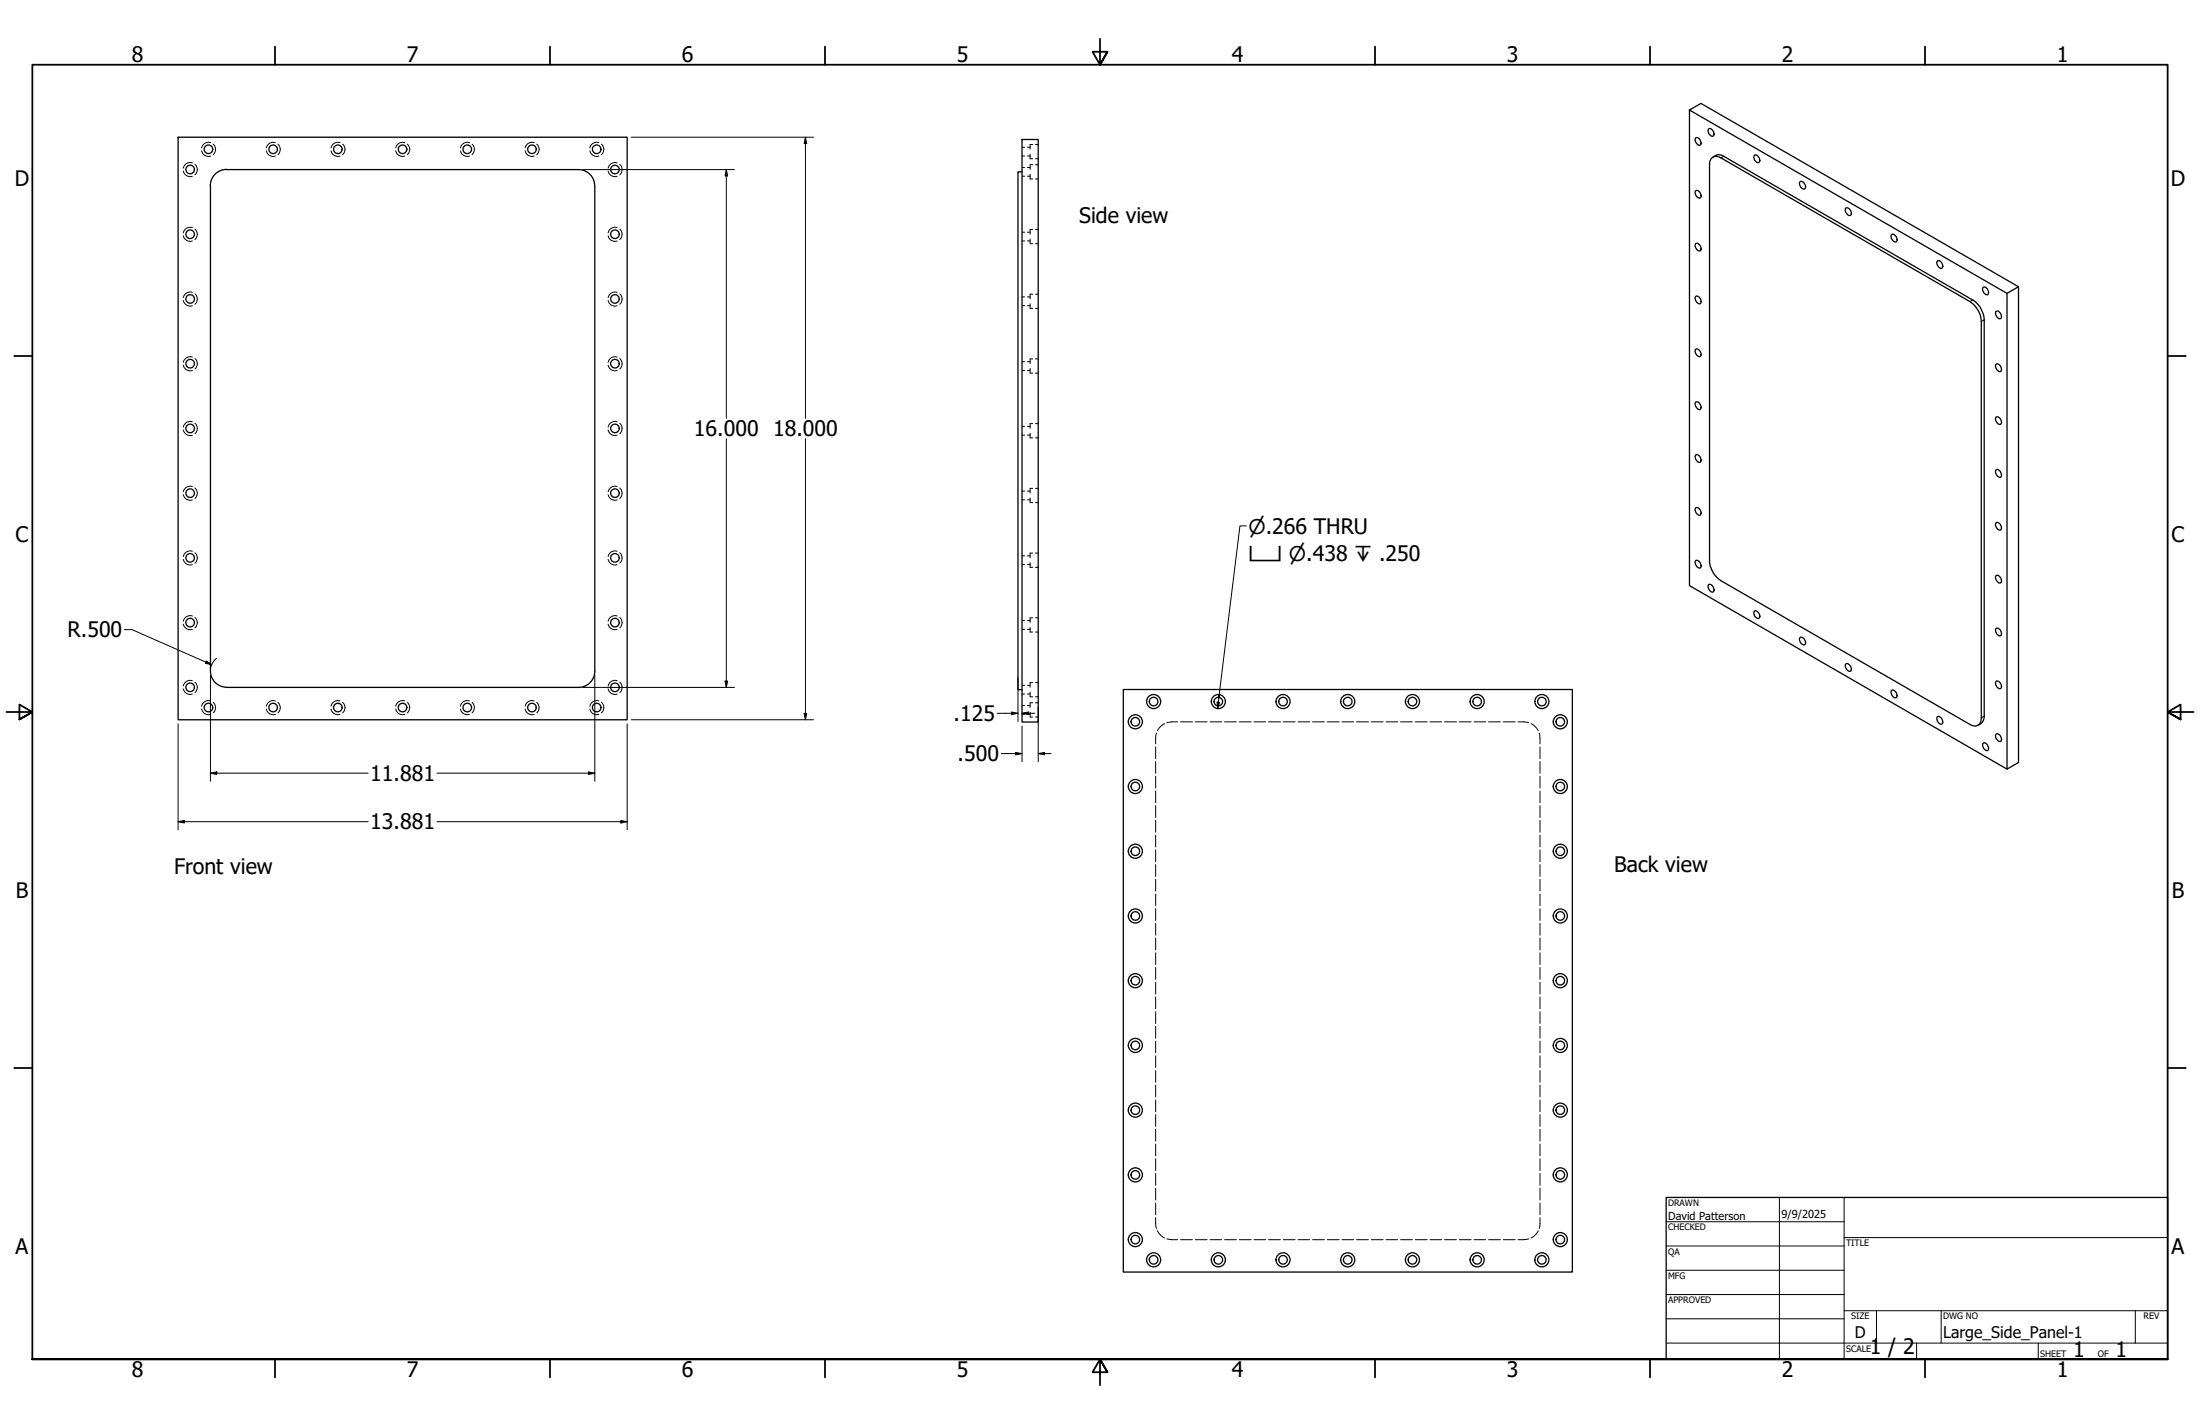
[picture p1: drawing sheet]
<svg xmlns="http://www.w3.org/2000/svg" width="864mm" height="559mm" viewBox="0 0 864 559" stroke-linecap="round" stroke-linejoin="round" font-family="sans-serif">
<!-- layer: Visible (ANSI) -->
<g fill="none" stroke="#000" stroke-width=".51">
<path d="M69.9 53.8h176.3v228.6h-176.3zM401.2 54.7h6.3v228.6h-6.3zM663.2 43.2l124.6 71.9v186.7l-124.6-72zM663.2 43.2l4.5-2.6 124.7 71.9M665.5 54.2a1.73 1.73 0 0 1 1.9 .5 1.73 1.73 0 0 1 .3 1.9l-.2 .3a1.96 1.96 0 0 1-2-2.7zM670.6 50.7a1.77 1.77 0 0 1 1.8 .5 1.77 1.77 0 0 1 .4 1.8l-.2 .3a1.96 1.96 0 0 1-2-2.6zM82.6 72.9v190.5a6.3 6.3 0 0 0 6.3 6.3M88.9 66.5a6.4 6.4 0 0 0-6.4 6.4M89 66.5h138.1M227.1 66.5a6.4 6.4 0 0 1 6.4 6.4v190.5a6.4 6.4 0 0 1-6.4 6.3M401.2 67.4h-1.6v203.2h1.6M665.5 75a1.44 1.44 0 0 1 1.6 0 1.44 1.44 0 0 1 .6 1.5l-.2 1.1a1.88 1.88 0 0 1-2-2.6z"/>
<path d="M671.7 62.3a2.68 2.68 0 0 1 3.9-.3l97.7 56.4a10.1 10.1 0 0 1 4.4 7.8v155.5a2.71 2.71 0 0 1-1.2 2.9 2.71 2.71 0 0 1-3.2-.3l-97.7-56.4a9.9 9.9 0 0 1-4.5-7.8v-155.5l.2-1.7zM672.4 61.7a3.3 3.3 0 0 1 4.3-.4l97.7 56.4a9.6 9.6 0 0 1 4.5 7.8l-.1 156.3a3.3 3.3 0 0 1-2.3 2.8M688.8 60.8a2.03 2.03 0 0 1 1.8 2.9 1.86 1.86 0 0 1-1.8-.9 1.86 1.86 0 0 1 0-2zM706.5 71.4l.3-.2a2.03 2.03 0 0 1 1.7 2.8 1.89 1.89 0 0 1-2-2.6zM665.5 95.7a1.77 1.77 0 0 1 1.9 .5 1.77 1.77 0 0 1 .3 1.8l-.2 .4a1.9 1.9 0 0 1-2-2.7zM724.5 81.8a1.77 1.77 0 0 1 1.8 .4 1.77 1.77 0 0 1 .4 1.9 1.09 1.09 0 0 1-1.2 .4 1.09 1.09 0 0 1-.8-.9l-.4-1zM742.4 92.1a1.77 1.77 0 0 1 1.9 .5 1.77 1.77 0 0 1 .3 1.9l-.1 .3a1.91 1.91 0 0 1-2.1-2.7zM665.5 116.5a1.44 1.44 0 0 1 1.6 0 1.44 1.44 0 0 1 .6 1.4l-.2 1.2a1.96 1.96 0 0 1-2-2.6zM760.4 102.6a1.44 1.44 0 0 1 1.6 0 1.44 1.44 0 0 1 .6 1.4l-.2 1.2a1.88 1.88 0 0 1-2-2.6zM778.6 112.6a1.9 1.9 0 0 1 1.5 3.1 2.06 2.06 0 0 1-1.5-3.1zM787.8 115.1l4.6-2.6v186.7l-4.6 2.6M665.5 137.2a1.79 1.79 0 0 1 1.9 .5 1.79 1.79 0 0 1 .3 1.9 1.09 1.09 0 0 1-1.1 .3 1.09 1.09 0 0 1-.8-.9l-.4-1z"/>
<path d="M783.5 122.3a1.77 1.77 0 0 1 1.8 .5 1.77 1.77 0 0 1 .3 1.9l-.2 .3a1.96 1.96 0 0 1-1.9-2.7zM665.5 157.9a1.73 1.73 0 0 1 1.9 .5 1.73 1.73 0 0 1 .3 1.9l-.2 .3a1.96 1.96 0 0 1-2-2.7zM783.7 142.8a1.9 1.9 0 0 1 1.5 3.1 2.06 2.06 0 0 1-1.5-3.1zM665.5 178.7a1.44 1.44 0 0 1 1.6 0 1.44 1.44 0 0 1 .6 1.4l-.2 1.2a1.88 1.88 0 0 1-2-2.6zM783.5 163.8a1.77 1.77 0 0 1 1.8 .5 1.77 1.77 0 0 1 .3 1.8l-.2 .3a1.9 1.9 0 0 1-1.9-2.6zM665.5 199.4a1.77 1.77 0 0 1 1.9 .5 1.77 1.77 0 0 1 .3 1.8l-.2 .4a1.9 1.9 0 0 1-2-2.7zM783.5 184.5a1.44 1.44 0 0 1 1.5 .1 1.44 1.44 0 0 1 .6 1.4l-.2 1.2a1.96 1.96 0 0 1-1.9-2.7zM783.5 205.2a1.79 1.79 0 0 1 1.8 .6 1.79 1.79 0 0 1 .3 1.8 1.09 1.09 0 0 1-1.1 .4 1.09 1.09 0 0 1-.8-.9l-.4-1zM665.5 220.2a1.44 1.44 0 0 1 1.6 0 1.44 1.44 0 0 1 .6 1.4l-.2 1.2a1.96 1.96 0 0 1-2-2.6zM670.9 229.3a1.9 1.9 0 0 1 1.4 3 2.06 2.06 0 0 1-1.4-3zM688.8 239.7a2.03 2.03 0 0 1 1.8 2.9 1.86 1.86 0 0 1-1.8-.9 1.86 1.86 0 0 1 0-2zM783.5 226a1.77 1.77 0 0 1 1.8 .5 1.77 1.77 0 0 1 .3 1.8l-.2 .4a1.96 1.96 0 0 1-1.9-2.7z"/>
<path d="M706.5 250.3l.3-.2a2.03 2.03 0 0 1 1.7 2.8 1.89 1.89 0 0 1-2-2.6zM783.5 246.8a1.44 1.44 0 0 1 1.5 0 1.44 1.44 0 0 1 .6 1.4l-.2 1.2a1.88 1.88 0 0 1-1.9-2.6zM89 269.7h138.1M440.9 270.6h176.3v228.6h-176.3zM724.7 260.4a2.05 2.05 0 0 1 1.8 2.9 1.91 1.91 0 0 1-1.8-.9 1.91 1.91 0 0 1 0-2zM742.4 271a1.77 1.77 0 0 1 1.9 .5 1.77 1.77 0 0 1 .3 1.9l-.1 .3a1.91 1.91 0 0 1-2.1-2.7zM783.5 267.5a1.77 1.77 0 0 1 1.8 .5 1.77 1.77 0 0 1 .3 1.8l-.2 .3a1.9 1.9 0 0 1-1.9-2.6zM760.4 281.4a1.79 1.79 0 0 1 1.9 .5 1.79 1.79 0 0 1 .3 1.9 1.09 1.09 0 0 1-1.2 .3 1.09 1.09 0 0 1-.7-.9l-.4-1zM778.4 291.8a1.44 1.44 0 0 1 1.5 0 1.44 1.44 0 0 1 .6 1.4l-.1 1.2a1.96 1.96 0 0 1-2-2.6zM783.7 288a1.9 1.9 0 0 1 1.5 3 2.06 2.06 0 0 1-1.5-3z"/>
<circle cx="81.8" cy="58.6" r="1.68"/>
<circle cx="107.2" cy="58.6" r="1.68"/>
<circle cx="132.6" cy="58.6" r="1.68"/>
<circle cx="158" cy="58.6" r="1.68"/>
<circle cx="183.4" cy="58.6" r="1.68"/>
<circle cx="208.8" cy="58.6" r="1.68"/>
<circle cx="234.2" cy="58.6" r="1.68"/>
<circle cx="74.6" cy="66.5" r="1.68"/>
<circle cx="241.4" cy="66.5" r="1.68"/>
<circle cx="74.6" cy="91.9" r="1.68"/>
<circle cx="241.4" cy="91.9" r="1.68"/>
<circle cx="74.6" cy="117.3" r="1.68"/>
<circle cx="241.4" cy="117.3" r="1.68"/>
<circle cx="74.6" cy="142.7" r="1.68"/>
<circle cx="241.4" cy="142.7" r="1.68"/>
<circle cx="74.6" cy="168.1" r="1.68"/>
<circle cx="241.4" cy="168.1" r="1.68"/>
<circle cx="74.6" cy="193.5" r="1.68"/>
<circle cx="241.4" cy="193.5" r="1.68"/>
<circle cx="74.6" cy="218.9" r="1.68"/>
<circle cx="241.4" cy="218.9" r="1.68"/>
<circle cx="74.6" cy="244.3" r="1.68"/>
<circle cx="241.4" cy="244.3" r="1.68"/>
<circle cx="74.6" cy="269.7" r="1.68"/>
<circle cx="81.8" cy="277.7" r="1.68"/>
<circle cx="107.2" cy="277.7" r="1.68"/>
<circle cx="132.6" cy="277.7" r="1.68"/>
<circle cx="158" cy="277.7" r="1.68"/>
<circle cx="183.4" cy="277.7" r="1.68"/>
<circle cx="208.8" cy="277.7" r="1.68"/>
<circle cx="234.2" cy="277.7" r="1.68"/>
<circle cx="241.4" cy="269.7" r="1.68"/>
<circle cx="452.9" cy="275.3" r="1.68"/>
<circle cx="452.9" cy="275.3" r="2.76"/>
<circle cx="478.3" cy="275.3" r="1.68"/>
<circle cx="478.3" cy="275.3" r="2.76"/>
<circle cx="503.7" cy="275.3" r="1.68"/>
<circle cx="503.7" cy="275.3" r="2.76"/>
<circle cx="529.1" cy="275.3" r="1.68"/>
<circle cx="529.1" cy="275.3" r="2.76"/>
<circle cx="554.5" cy="275.3" r="1.68"/>
<circle cx="554.5" cy="275.3" r="2.76"/>
<circle cx="579.9" cy="275.3" r="1.68"/>
<circle cx="579.9" cy="275.3" r="2.76"/>
<circle cx="605.3" cy="275.3" r="1.68"/>
<circle cx="605.3" cy="275.3" r="2.76"/>
<circle cx="445.7" cy="283.2" r="1.68"/>
<circle cx="445.7" cy="283.2" r="2.76"/>
<circle cx="612.5" cy="283.2" r="1.68"/>
<circle cx="612.5" cy="283.2" r="2.76"/>
<circle cx="445.7" cy="308.6" r="1.68"/>
<circle cx="445.7" cy="308.6" r="2.76"/>
<circle cx="612.5" cy="308.6" r="1.68"/>
<circle cx="612.5" cy="308.6" r="2.76"/>
<circle cx="445.7" cy="334" r="1.68"/>
<circle cx="445.7" cy="334" r="2.76"/>
<circle cx="612.5" cy="334" r="1.68"/>
<circle cx="612.5" cy="334" r="2.76"/>
<circle cx="445.7" cy="359.4" r="1.68"/>
<circle cx="445.7" cy="359.4" r="2.76"/>
<circle cx="612.5" cy="359.4" r="1.68"/>
<circle cx="612.5" cy="359.4" r="2.76"/>
<circle cx="445.7" cy="384.8" r="1.68"/>
<circle cx="445.7" cy="384.8" r="2.76"/>
<circle cx="612.5" cy="384.8" r="1.68"/>
<circle cx="612.5" cy="384.8" r="2.76"/>
<circle cx="445.7" cy="410.2" r="1.68"/>
<circle cx="445.7" cy="410.2" r="2.76"/>
<circle cx="612.5" cy="410.2" r="1.68"/>
<circle cx="612.5" cy="410.2" r="2.76"/>
<circle cx="445.7" cy="435.6" r="1.68"/>
<circle cx="445.7" cy="435.6" r="2.76"/>
<circle cx="612.5" cy="435.6" r="1.68"/>
<circle cx="612.5" cy="435.6" r="2.76"/>
<circle cx="445.7" cy="461" r="1.68"/>
<circle cx="445.7" cy="461" r="2.76"/>
<circle cx="612.5" cy="461" r="1.68"/>
<circle cx="612.5" cy="461" r="2.76"/>
<circle cx="445.7" cy="486.4" r="1.68"/>
<circle cx="445.7" cy="486.4" r="2.76"/>
<circle cx="452.9" cy="494.4" r="1.68"/>
<circle cx="452.9" cy="494.4" r="2.76"/>
<circle cx="478.3" cy="494.4" r="1.68"/>
<circle cx="478.3" cy="494.4" r="2.76"/>
<circle cx="503.7" cy="494.4" r="1.68"/>
<circle cx="503.7" cy="494.4" r="2.76"/>
<circle cx="529.1" cy="494.4" r="1.68"/>
<circle cx="529.1" cy="494.4" r="2.76"/>
<circle cx="554.5" cy="494.4" r="1.68"/>
<circle cx="554.5" cy="494.4" r="2.76"/>
<circle cx="579.9" cy="494.4" r="1.68"/>
<circle cx="579.9" cy="494.4" r="2.76"/>
<circle cx="605.3" cy="494.4" r="1.68"/>
<circle cx="605.3" cy="494.4" r="2.76"/>
<circle cx="612.5" cy="486.4" r="1.68"/>
<circle cx="612.5" cy="486.4" r="2.76"/>
</g>
<!-- layer: Visible Narrow (ANSI) -->
<path d="M676.7 61.3l-1.1 .7M774.4 117.7l-1.1 .7M778.9 125.5l-1.2 .7M778.9 281.1l-1.2 .6" fill="none" stroke="#000" stroke-width=".39"/>
<!-- layer: Hidden (ANSI) -->
<g fill="none" stroke="#000" stroke-width=".39">
<path d="M79.1 59.2a2.71 2.71 0 0 0 3.6 2M82.7 56a2.71 2.71 0 0 0-3.6 2M83.7 56.6a2.64 2.64 0 0 1 0 4M104.5 59.2a2.71 2.71 0 0 0 3.6 2M108.1 56a2.71 2.71 0 0 0-3.6 2M109.1 56.6a2.64 2.64 0 0 1 0 4M129.9 59.2a2.71 2.71 0 0 0 3.6 2M133.5 56a2.71 2.71 0 0 0-3.6 2M134.5 56.6a2.64 2.64 0 0 1 0 4M155.3 59.2a2.71 2.71 0 0 0 3.6 2M158.9 56a2.71 2.71 0 0 0-3.6 2M159.9 56.6a2.64 2.64 0 0 1 0 4"/>
<path d="M180.7 59.2a2.71 2.71 0 0 0 3.6 2M184.3 56a2.71 2.71 0 0 0-3.6 2M185.3 56.6a2.64 2.64 0 0 1 0 4M206.1 59.2a2.71 2.71 0 0 0 3.6 2M209.7 56a2.71 2.71 0 0 0-3.6 2M210.7 56.6a2.64 2.64 0 0 1 0 4M231.5 59.2a2.71 2.71 0 0 0 3.6 2M235.1 56a2.71 2.71 0 0 0-3.6 2M236.1 56.6a2.64 2.64 0 0 1 0 4M401.2 57.8h1M403.3 57.8h1.1M405.4 56.7h-1v1.8"/>
<path d="M406.5 56.7h1M71.9 67.1a2.71 2.71 0 0 0 3.6 2.1M75.5 63.9a2.71 2.71 0 0 0-3.6 2.1M76.5 64.5a2.64 2.64 0 0 1 0 4.1M238.7 67.1a2.71 2.71 0 0 0 3.6 2.1M242.3 63.9a2.71 2.71 0 0 0-3.6 2.1M243.3 64.5a2.64 2.64 0 0 1 0 4.1M401.2 65.7h1M401.2 69.2h1M401.2 61.2h1M403.3 65.7h1.1M403.3 69.2h1.1"/>
<path d="M403.3 61.2h1.1M404.4 60.5v1.8h1M404.4 68.4v1.8h1M405.4 64.6h-1v1.9M406.5 64.6h1M406.5 70.2h1M406.5 62.3h1M71.9 92.5a2.71 2.71 0 0 0 3.6 2.1M75.5 89.3a2.71 2.71 0 0 0-3.6 2.1M76.5 89.9a2.64 2.64 0 0 1 0 4.1M238.7 92.5a2.71 2.71 0 0 0 3.6 2.1M242.3 89.3a2.71 2.71 0 0 0-3.6 2.1"/>
<path d="M243.3 89.9a2.64 2.64 0 0 1 0 4.1M401.2 91.1h1M401.2 94.6h1M403.3 91.1h1.1M403.3 94.6h1.1M404.4 93.8v1.8h1M405.4 90h-1v1.9M406.5 90h1M406.5 95.6h1M71.9 117.9a2.71 2.71 0 0 0 3.6 2.1M75.5 114.7a2.71 2.71 0 0 0-3.6 2.1M76.5 115.3a2.64 2.64 0 0 1 0 4.1"/>
<path d="M238.7 117.9a2.71 2.71 0 0 0 3.6 2.1M242.3 114.7a2.71 2.71 0 0 0-3.6 2.1M243.3 115.3a2.64 2.64 0 0 1 0 4.1M401.2 116.5h1M401.2 120h1M403.3 116.5h1.1M403.3 120h1.1M404.4 119.2v1.8h1M405.4 115.4h-1v1.9M406.5 115.4h1M406.5 121h1M71.9 143.3a2.71 2.71 0 0 0 3.6 2.1"/>
<path d="M75.5 140.1a2.71 2.71 0 0 0-3.6 2.1M76.5 140.7a2.64 2.64 0 0 1 0 4.1M238.7 143.3a2.71 2.71 0 0 0 3.6 2.1M242.3 140.1a2.71 2.71 0 0 0-3.6 2.1M243.3 140.7a2.64 2.64 0 0 1 0 4.1M401.2 141.9h1M401.2 145.4h1M403.3 141.9h1.1M403.3 145.4h1.1M404.4 144.6v1.8h1M405.4 140.8h-1v1.9M406.5 140.8h1"/>
<path d="M406.5 146.4h1M71.9 168.7a2.71 2.71 0 0 0 3.6 2.1M75.5 165.5a2.71 2.71 0 0 0-3.6 2.1M76.5 166.1a2.64 2.64 0 0 1 0 4.1M238.7 168.7a2.71 2.71 0 0 0 3.6 2.1M242.3 165.5a2.71 2.71 0 0 0-3.6 2.1M243.3 166.1a2.64 2.64 0 0 1 0 4.1M401.2 167.3h1M401.2 170.8h1M403.3 167.3h1.1M403.3 170.8h1.1M404.4 170v1.8h1"/>
<path d="M405.4 166.2h-1v1.9M406.5 166.2h1M406.5 171.8h1M71.9 194.1a2.71 2.71 0 0 0 3.6 2.1M75.5 190.9a2.71 2.71 0 0 0-3.6 2.1M76.5 191.5a2.64 2.64 0 0 1 0 4.1M238.7 194.1a2.71 2.71 0 0 0 3.6 2.1M242.3 190.9a2.71 2.71 0 0 0-3.6 2.1M243.3 191.5a2.64 2.64 0 0 1 0 4.1M401.2 192.7h1M401.2 196.2h1M403.3 192.7h1.1"/>
<path d="M403.3 196.2h1.1M404.4 195.4v1.8h1M405.4 191.6h-1v1.9M406.5 191.6h1M406.5 197.2h1M71.9 219.5a2.71 2.71 0 0 0 3.6 2.1M75.5 216.3a2.71 2.71 0 0 0-3.6 2.1M76.5 216.9a2.64 2.64 0 0 1 0 4.1M238.7 219.5a2.71 2.71 0 0 0 3.6 2.1M242.3 216.3a2.71 2.71 0 0 0-3.6 2.1M243.3 216.9a2.64 2.64 0 0 1 0 4.1M401.2 218.1h1"/>
<path d="M403.3 218.1h1.1M405.4 217h-1v1.9M406.5 217h1M401.2 221.6h1M403.3 221.6h1.1M404.4 220.8v1.8h1M406.5 222.6h1M71.9 244.9a2.71 2.71 0 0 0 3.6 2.1M75.5 241.7a2.71 2.71 0 0 0-3.6 2.1M76.5 242.3a2.64 2.64 0 0 1 0 4.1M238.7 244.9a2.71 2.71 0 0 0 3.6 2.1M242.3 241.7a2.71 2.71 0 0 0-3.6 2.1"/>
<path d="M243.3 242.3a2.64 2.64 0 0 1 0 4.1M401.2 243.5h1M401.2 247h1M403.3 243.5h1.1M403.3 247h1.1M404.4 246.2v1.8h1M405.4 242.4h-1v1.9M406.5 242.4h1M406.5 248h1M71.9 270.3a2.71 2.71 0 0 0 3.6 2.1M75.5 267.1a2.71 2.71 0 0 0-3.6 2.1M76.5 267.7a2.64 2.64 0 0 1 0 4.1"/>
<path d="M79.1 278.3a2.71 2.71 0 0 0 3.6 2M82.7 275.1a2.71 2.71 0 0 0-3.6 2M83.7 275.7a2.64 2.64 0 0 1 0 4M104.5 278.3a2.71 2.71 0 0 0 3.6 2M108.1 275.1a2.71 2.71 0 0 0-3.6 2M109.1 275.7a2.64 2.64 0 0 1 0 4M129.9 278.3a2.71 2.71 0 0 0 3.6 2M133.5 275.1a2.71 2.71 0 0 0-3.6 2M134.5 275.7a2.64 2.64 0 0 1 0 4M155.3 278.3a2.71 2.71 0 0 0 3.6 2M158.9 275.1a2.71 2.71 0 0 0-3.6 2M159.9 275.7a2.64 2.64 0 0 1 0 4"/>
<path d="M180.7 278.3a2.71 2.71 0 0 0 3.6 2M184.3 275.1a2.71 2.71 0 0 0-3.6 2M185.3 275.7a2.64 2.64 0 0 1 0 4M206.1 278.3a2.71 2.71 0 0 0 3.6 2M209.7 275.1a2.71 2.71 0 0 0-3.6 2M210.7 275.7a2.64 2.64 0 0 1 0 4M231.5 278.3a2.71 2.71 0 0 0 3.6 2M235.1 275.1a2.71 2.71 0 0 0-3.6 2M236.1 275.7a2.64 2.64 0 0 1 0 4M238.7 270.3a2.71 2.71 0 0 0 3.6 2.1M242.3 267.1a2.71 2.71 0 0 0-3.6 2.1M243.3 267.7a2.64 2.64 0 0 1 0 4.1"/>
<path d="M401.2 268.9h1M401.2 272.4h1M401.2 276.9h1M403.3 268.9h1.1M403.3 272.4h1.1M403.3 276.9h1.1M404.4 271.6v1.8h1M404.4 279.5v1.9h1M405.4 267.8h-1v1.9M405.4 275.8h-1v1.8M406.5 267.8h1M406.5 273.4h1"/>
<path d="M406.5 275.8h1M401.2 280.3h1M403.3 280.3h1.1M406.5 281.4h1M453.6 293.1v4.6M453.6 298.8v4.7M454 287.7l-.4 4.2M457.1 284l-1.2 .7-1.6 2.1M462.3 283.3l-4.3 .3M463.4 283.3h4.7M469.2 283.3h4.6M475 283.3h4.6"/>
<path d="M480.7 283.3h4.6M486.5 283.3h4.6M492.3 283.3h4.5M498 283.3h4.6M503.7 283.3h4.7M509.5 283.3h4.6M515.2 283.3h4.7M521 283.3h4.7M526.8 283.3h4.6M532.5 283.3h4.6M538.3 283.3h4.6M544.1 283.3h4.5"/>
<path d="M549.8 283.3h4.6M555.6 283.3h4.6M561.3 283.3h4.6M567.1 283.3h4.6M572.8 283.3h4.7M578.6 283.3h4.6M584.3 283.3h4.7M590.1 283.3h4.6M595.9 283.3l4.2 .3M601 284l1.2 .7 1.6 2.1M604.2 287.7l.3 4.2M604.5 293.1v4.6"/>
<path d="M604.5 298.8v4.7M453.6 304.6v4.6M453.6 310.4v4.6M453.6 316.2v4.6M604.5 304.6v4.6M604.5 310.4v4.6M604.5 316.2v4.6M453.6 321.9v4.7M453.6 327.7v4.7M453.6 333.5v4.6M453.6 339.3v4.6M604.5 321.9v4.7"/>
<path d="M604.5 327.7v4.7M604.5 333.5v4.6M604.5 339.3v4.6M453.6 345.1v4.5M453.6 350.8v4.6M453.6 356.6v4.6M604.5 345.1v4.5M604.5 350.8v4.6M604.5 356.6v4.6M453.6 362.3v4.7M453.6 368.1v4.6M453.6 373.9v4.6"/>
<path d="M453.6 379.7v4.6M604.5 362.3v4.7M604.5 368.1v4.6M604.5 373.9v4.6M604.5 379.7v4.6M453.6 385.4v4.7M453.6 391.2v4.7M453.6 397v4.6M604.5 385.4v4.7M604.5 391.2v4.7M604.5 397v4.6M453.6 402.8v4.6"/>
<path d="M453.6 408.6v4.5M453.6 414.3v4.6M604.5 402.8v4.6M604.5 408.6v4.5M604.5 414.3v4.6M453.6 420.1v4.6M453.6 425.8v4.7M453.6 431.6v4.6M453.6 437.4v4.6M604.5 420.1v4.6M604.5 425.8v4.7M604.5 431.6v4.6"/>
<path d="M604.5 437.4v4.6M453.6 443.2v4.6M453.6 448.9v4.7M453.6 454.7v4.7M604.5 443.2v4.6M604.5 448.9v4.7M604.5 454.7v4.7M453.6 477.8l.4 4.3M453.6 460.5v4.6M453.6 466.3v4.6M453.6 472.1v4.5M604.5 477.8l-.3 4.3"/>
<path d="M604.5 460.5v4.6M604.5 466.3v4.6M604.5 472.1v4.5M454.3 483l1.6 2 1.2 .8M458 486.2l4.3 .3M463.4 486.5h4.7M469.2 486.5h4.6M475 486.5h4.6M480.7 486.5h4.6M486.5 486.5h4.6M492.3 486.5h4.5M498 486.5h4.6"/>
<path d="M503.7 486.5h4.7M509.5 486.5h4.6M515.2 486.5h4.7M521 486.5h4.7M526.8 486.5h4.6M532.5 486.5h4.6M538.3 486.5h4.6M544.1 486.5h4.5M549.8 486.5h4.6M555.6 486.5h4.6M561.3 486.5h4.6M567.1 486.5h4.6"/>
<path d="M572.8 486.5h4.7M578.6 486.5h4.6M584.3 486.5h4.7M590.1 486.5h4.6M600.1 486.2l-4.2 .3M603.8 483l-1.6 2-1.2 .8"/>
</g>
<!-- layer: Border (ANSI) -->
<g fill="none" stroke="#000" stroke-width=".7">
<path d="M107.9 18.3v7.1M215.9 18.3v7.1M323.8 18.3v7.1M431.8 15.2v10.2l-2.9-5.1h5.8l-2.9 5.1 2.9-5.1M539.8 18.3v7.1M647.7 18.3v7.1M755.6 18.3v7.1M5.6 139.7h7.1M850.9 139.7h7.1M2.5 279.4h10.2l-5.1-2.9v5.8l5.1-2.9-5.1 2.9M861.1 279.4h-10.2l5.1-2.9v5.8l-5.1-2.9 5.1 2.9M5.6 419.1h7.1"/>
<path d="M850.9 419.1h7.1M12.7 533.4v-508h838.2v508h-838.2h838.2M107.9 533.4v7.1M215.9 533.4v7.1M323.8 533.4v7.1M434.7 538.5l-2.9-5.1 2.9 5.1h-5.8l2.9-5.1v10.2M539.8 533.4v7.1M647.7 533.4v7.1M755.6 533.4v7.1"/>
</g>
<!-- layer: Title (ANSI) -->
<g fill="none" stroke="#000" stroke-width=".39">
<path d="M654 479.4h69.9M698.5 469.9v63.5M723.9 469.9v63.5M654 488.9h69.9M654 498.5h69.9M723.9 485.6h127M654 508h69.9M654 517.5h69.9M723.9 514.3h127M736.6 514.3v12.7M762 514.3v12.7M838.2 514.3v12.7"/>
<path d="M654 527h196.9M752.3 527v6.4M800.1 527v6.4"/>
</g>
<path d="M654 469.9h196.9v63.5h-196.9z" fill="none" stroke="#000" stroke-width=".51"/>
<!-- layer: Dimension (ANSI) -->
<g fill="none" stroke="#000" stroke-width=".39">
<path d="M247.8 53.8h71.5M316.2 53.8l.5 2.5h-1zM316.2 53.8v110.3M228.7 66.5h59.6M285.1 66.5l.5 2.5h-1zM285.1 66.5v97.6M285.1 172.1v97.6M316.2 172.1v110.3M48.8 247.1h3l31.3 13.8M81 259.4l2.1 1.5-2.5-.6zM85 258.3l-1.6 1.8-.7 1.7M82.6 265v41.6"/>
<path d="M228.7 269.7h59.6M233.5 265v41.6M284.6 267.3h1l-.5 2.4zM315.7 280h1l-.5 2.4zM391.4 279.9h8.2M397.1 279.4l2.5 .5-2.5 .5zM399.6 265.9v17.2M401.2 279.9l2.5-.5v1zM401.2 279.9h5M407.5 277.4v21.5M69.9 284v41.6M246.2 284v41.6"/>
<path d="M247.8 282.4h71.5M393 295.7h8.2M398.7 295.3l2.5 .4-2.5 .5zM401.2 284.9v14M407.5 295.7l2.5-.4v.9zM407.5 295.7h5.1M82.6 303.4l2.5-.5v1zM82.6 303.4h61.9M171.5 303.4h62M231 302.9l2.5 .5-2.5 .5zM69.9 322.5l2.5-.6v1.1zM69.9 322.5h74.6"/>
<path d="M171.5 322.5h74.7M243.7 321.9l2.5 .6-2.5 .5z"/>
</g>
<g fill="#000">
<path d="M316.2 53.8l.5 2.5h-1zM285.1 66.5l.5 2.5h-1zM81 259.4l2.1 1.5-2.5-.6zM284.6 267.3h1l-.5 2.4zM315.7 280h1l-.5 2.4zM401.2 279.9l2.5-.5v1zM397.1 279.4l2.5 .5-2.5 .5zM398.7 295.3l2.5 .4-2.5 .5zM407.5 295.7l2.5-.4v.9zM82.6 303.4l2.5-.5v1zM231 302.9l2.5 .5-2.5 .5zM69.9 322.5l2.5-.6v1.1z"/>
<path d="M243.7 321.9l2.5 .6-2.5 .5z"/>
</g>
<!-- layer: Symbol (ANSI) -->
<path d="M489.3 206.4h-2.6l-8.5 69.2 .4-3M477.8 275.5l.9 .2-.7 2.4zM478.2 275.6l-.2 2.5" fill="none" stroke="#000" stroke-width=".39"/>
<path d="M477.8 275.5l.9 .2-.7 2.4z" fill="#000"/>
<g font-size="8.4">
<text x="51.7" y="24.4">8</text>
<text x="159.6" y="24.4">7</text>
<text x="267.6" y="24.4">6</text>
<text x="375.5" y="24.4">5</text>
<text x="483.5" y="24.4">4</text>
<text x="591.4" y="24.4">3</text>
<text x="699.4" y="24.4">2</text>
<text x="807.3" y="24.4">1</text>
<text x="5.8" y="72.9">D</text>
<text x="852.1" y="72.9">D</text>
<text x="423.6" y="87.4">Side view</text>
<text x="272.4" y="171.2">16.000</text>
<text x="303.5" y="171.2">18.000</text>
<text x="6.1" y="212.6">C</text>
<text x="852.4" y="212.6">C</text>
<text x="26.5" y="250.1">R.500</text>
<text x="374.3" y="283">.125</text>
<text x="375.9" y="298.8">.500</text>
<text x="145.4" y="306.5">11.881</text>
<text x="145.4" y="325.5">13.881</text>
<text x="68.3" y="342.8">Front view</text>
<text x="633.7" y="342.3">Back view</text>
<text x="6.2" y="352.3">B</text>
<text x="852.5" y="352.3">B</text>
<text x="6.1" y="492">A</text>
<text x="852.4" y="492">A</text>
<text x="734" y="531.3">1 / 2</text>
<text x="813.8" y="532.6">1</text>
<text x="830.5" y="532.6">1</text>
<text x="51.7" y="540.5">8</text>
<text x="159.6" y="540.5">7</text>
<text x="267.6" y="540.5">6</text>
<text x="375.5" y="540.5">5</text>
<text x="483.5" y="540.5">4</text>
<text x="591.4" y="540.5">3</text>
<text x="699.4" y="540.5">2</text>
<text x="807.3" y="540.5">1</text>
</g>
<g font-size="7.9">
<text x="490" y="209.4">⌀.266 THRU</text>
<text x="490" y="220.1">⌴ ⌀.438 ↧ .250</text>
</g>
<g font-size="6.3">
<text x="728.1" y="524.9">D</text>
<text x="762.8" y="525">Large_Side_Panel-1</text>
</g>
<g font-size="4.3">
<text x="654.8" y="478.6">David Patterson</text>
<text x="699.3" y="478">9/9/2025</text>
</g>
<g font-size="3.5">
<text x="654.8" y="473.2">DRAWN</text>
<text x="654.8" y="482.8">CHECKED</text>
<text x="724.7" y="488.9">TITLE</text>
<text x="654.8" y="492.3">QA</text>
<text x="654.8" y="501.8">MFG</text>
<text x="654.8" y="511.4">APPROVED</text>
<text x="726.7" y="517.7">SIZE</text>
<text x="762.8" y="517.7">DWG NO</text>
<text x="841.4" y="517.7">REV</text>
<text x="724.7" y="530.4">SCALE</text>
<text x="800.9" y="532.6">SHEET</text>
<text x="823.5" y="532.6">OF</text>
</g>
</svg>
